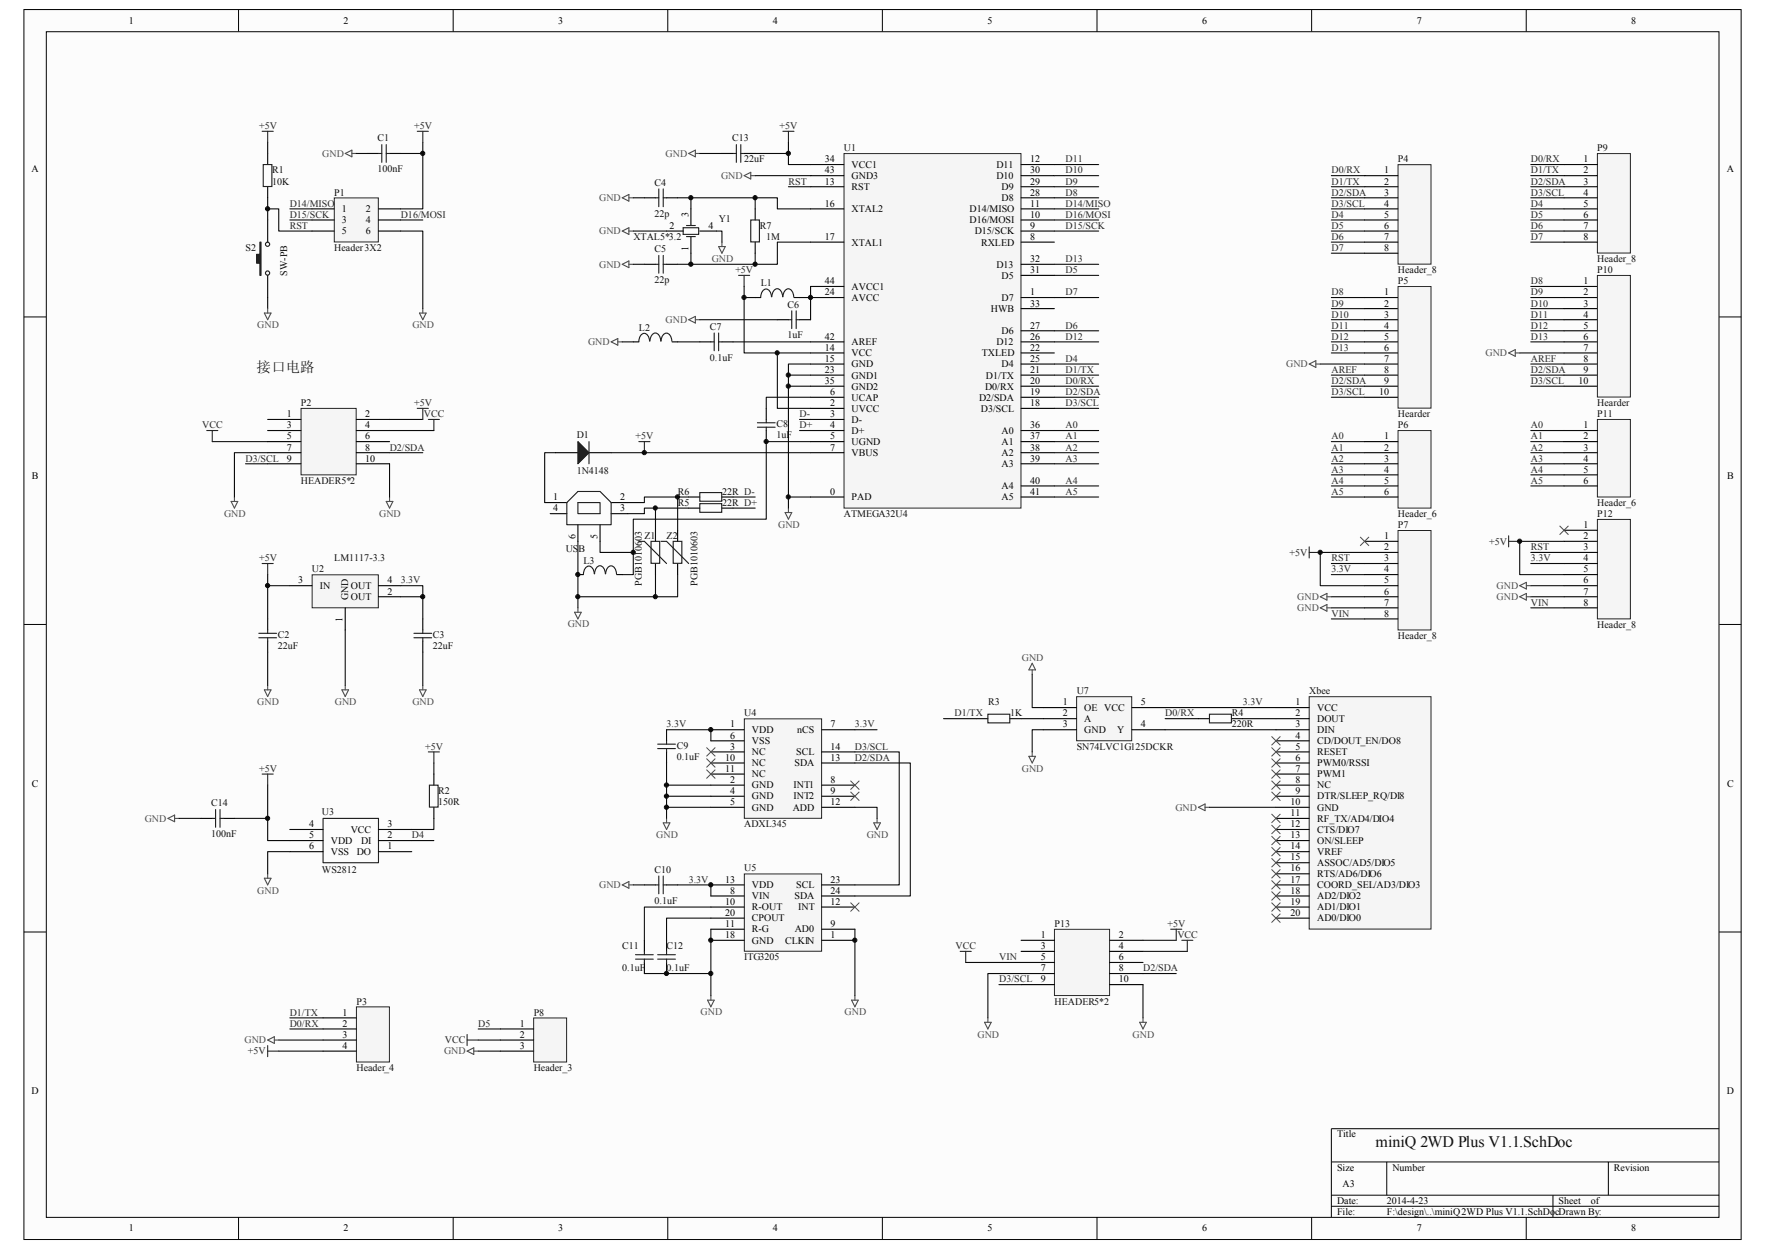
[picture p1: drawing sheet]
<svg xmlns="http://www.w3.org/2000/svg" width="297mm" height="210mm" viewBox="0 0 297 210" stroke-linecap="round" stroke-linejoin="round" font-family="sans-serif">
<path d="M4.1 1.7h288.7v206.7h-288.7z" fill="#fcfcfc"/>
<path d="M4 1.6h288.8v206.8h-288.8z" fill="none" stroke="#000" stroke-width=".17"/>
<path d="M7.8 5.4h281.3v199.3h-281.3z" fill="#fcfcfc"/>
<g fill="none" stroke="#000" stroke-width=".17">
<path d="M7.8 5.3h281.3v199.4h-281.3zM40.1 1.6v3.7M76.2 1.6v3.7M112.3 1.6v3.7M148.4 1.6v3.7M184.5 1.6v3.7M220.6 1.6v3.7M256.7 1.6v3.7M4 53.3h3.7M289.1 53.3h3.7M4 105h3.7M289.1 105h3.7"/>
<path d="M4 156.7h3.7M289.1 156.7h3.7M223.9 195.4h65.2M233.2 195.4v5.6M270.5 195.4v5.6M289.1 189.8h-65.2v14.9M40.1 204.7v3.7M76.2 204.7v3.7M112.3 204.7v3.7M148.4 204.7v3.7M184.5 204.7v3.7M220.6 204.7v3.7"/>
<path d="M223.9 201h65.2M223.9 202.8h65.2M256.7 204.7v3.7M261.2 201v3.7"/>
</g>
<path d="M104.6 38.8l1.2-.5v1.1zM105.8 38.8h.7M96.6 102.9h1.2l-.6 1.2zM97.2 102.2v.7" fill="none" stroke="#4c4c4c" stroke-width=".19"/>
<path d="M142 25.9h29.7v59.5h-29.7z" fill="#f5f5f5"/>
<path d="M141.9 25.8h29.8v59.6h-29.8z" fill="none" stroke="#262626" stroke-width=".17"/>
<g fill="none" stroke="#000" stroke-width=".19">
<path d="M108.4 33.3h1.8M112.1 33.3h1.9M112.1 38.8h2.8M116.2 35.1v2.8M116.2 39.8v2.8M117.7 38.8h2.8M127 35.1v1.9M136.3 27.7h5.6M136.3 29.5h5.6M136.3 35.1h5.6M136.3 31.4h5.6M171.7 27.7h5.6"/>
<path d="M171.7 29.5h5.6M171.7 35.1h5.6M171.7 31.4h5.6M171.7 33.3h5.6M171.7 37h5.6M171.7 38.8h5.6M106.5 57.5h.9M108.4 44.4h1.8M112.1 44.4h1.9M113 57.5h1M117.7 57.5h1.9M121.4 57.5h1.9"/>
<path d="M127 50h.9M127 40.7v1.9M130.7 53.8h1.9M133.5 50h1M134.5 53.8h1.8M136.3 40.7h5.6M136.3 48.2h5.6M136.3 50h5.6M136.3 57.5h5.6M136.3 59.3h5.6M171.7 40.7h5.6M171.7 50h5.6"/>
<path d="M171.7 57.5h5.6M171.7 59.3h5.6M171.7 44.4h5.6M171.7 46.3h5.6M171.7 51.9h5.6M171.7 55.6h5.6M93.5 76.1h3.7M99.1 76.1h3.7M128.9 68.7v1.8M128.9 72.4v1.9M136.3 61.2h5.6M136.3 63.1h5.6"/>
<path d="M136.3 64.9h5.6M136.3 66.8h5.6M136.3 68.7h5.6M136.3 70.5h5.6M136.3 72.4h5.6M136.3 74.3h5.6M136.3 76.1h5.6M171.7 61.2h5.6M171.7 63.1h5.6M171.7 64.9h5.6M171.7 66.8h5.6M171.7 68.7h5.6"/>
<path d="M171.7 72.4h5.6M171.7 74.3h5.6M171.7 76.1h5.6M171.7 78h5.6M92.5 84.5h2.8M92.5 86.4h2.8M97.2 96.6h.9M97.2 88.2v2.8M100.9 88.2v2.8M102.8 84.5h2.8M102.8 86.4h2.8M103.7 96.6h.9"/>
<path d="M110.2 89.2v1.8M110.2 94.7v1.9M114 89.2v1.8M114 94.7v1.9M115.8 83.6h1.9M115.8 85.4h1.9M121.4 83.6h1.9M121.4 85.4h1.9M136.3 83.6h5.6M171.7 83.6h5.6M171.7 81.7h5.6"/>
</g>
<g fill="none" stroke="#0e0e0e" stroke-width=".19">
<path d="M106.5 38.8h5.6M106.5 33.3h1.9M114 33.3h2.2v1.8M116.2 33.3h14.5v1.8h5.6M120.5 38.8h.9v1.9M127 33.3v1.8M127 29.5h9.3M132.6 23.9v3.8h3.7M132.6 31.4h3.7M104.6 57.5h1.9M106.5 44.4h1.9M114 57.5h3.7"/>
<path d="M116.2 42.6v1.8h-2.2M117.7 53.8h13M123.3 57.5h13M125.1 48.2v11.1h5.6v9.4h5.6M125.1 50h1.9M127 42.6v1.8M130.7 59.3h5.6M136.3 40.7h-5.6v3.7h-14.5M136.3 48.2v1.8h-1.8M136.3 50v3.8M93.5 76.1h-1.9v8.4h.9M102.8 76.1h33.5"/>
<path d="M132.6 63.1h3.7M132.6 64.9h3.7M134.5 72.4h1.8M134.5 70.5h1.8M136.3 61.2h-3.7v22.4M136.3 66.8h-7.4v1.9M136.3 74.3h-7.4v13h-22.4v5.6M97.2 91v11.2M100.9 91v1.9h5.6v3.7h-1.9M110.2 96.6v3.7h-13M110.2 85.4v3.8M114 96.6v3.7h-3.8"/>
<path d="M114 83.6v5.6M115.8 83.6h-7.4v.9h-2.8M115.8 85.4h-7.4v1h-2.8M123.3 83.6h3.7M123.3 85.4h3.7M136.3 83.6h-3.7v1.8"/>
</g>
<g fill="none" stroke="#1c1c1c" stroke-width=".19">
<path d="M110.2 33.3h.6M110.8 31.8v2.9M111.5 31.8v2.9M111.5 33.3h.6M114.9 38.3h2.6v1.1h-2.6zM115.5 37.9h1.4M115.5 39.8h1.4M126.3 37h1.4v3.7h-1.4zM109.2 57.3a1.02 1.02 0 0 0-1.1-1.2 1.48 1.48 0 0 0-.7 1.3M110.2 44.4h.6M110.8 42.9v3M111.1 57.3a1.04 1.04 0 0 0-1.2-1.2 1.51 1.51 0 0 0-.6 1.3"/>
<path d="M111.5 42.9v3M111.5 44.4h.6M113 57.3a1.04 1.04 0 0 0-1.2-1.2 1.49 1.49 0 0 0-.6 1.3M119.6 57.5h.5M120.1 56v3M120.9 56v3M120.9 57.5h.5M129.7 49.9a1.02 1.02 0 0 0-1.1-1.2 1.49 1.49 0 0 0-.7 1.3M131.6 49.9a1.04 1.04 0 0 0-1.2-1.3 1.51 1.51 0 0 0-.6 1.3M132.6 53.8h.6M133.2 52.3v2.9M133.5 49.9a1.04 1.04 0 0 0-1.2-1.3 1.49 1.49 0 0 0-.6 1.3"/>
<path d="M133.9 52.3v2.9M133.9 53.8h.6M99.1 74.3v3.7M127.4 71.1h3M127.4 71.8h3M128.9 70.5v.6M128.9 71.8v.6M97.2 84.5h3.7v1.9h-3.7zM97.2 82.6h3.7l1.9 1.9v3.7h-7.5v-3.7zM99.9 96.5a1.02 1.02 0 0 0-1.1-1.3 1.48 1.48 0 0 0-.7 1.4M101.8 96.5a1.04 1.04 0 0 0-1.2-1.3 1.52 1.52 0 0 0-.6 1.3M103.7 96.5a1.04 1.04 0 0 0-1.2-1.3 1.49 1.49 0 0 0-.6 1.3"/>
<path d="M107.4 91h1l3.7 3.7M109.5 91h1.4v3.7h-1.4zM111.2 91h.9l3.7 3.7M113.2 91h1.5v3.7h-1.5zM117.7 84.7h3.7v1.4h-3.7zM117.7 82.8h3.7v1.5h-3.7z"/>
</g>
<g fill="none" stroke="#4c4c4c" stroke-width=".19">
<path d="M104.6 33.3l1.2-.6v1.1zM105.8 33.3h.7M125.1 29.5l1.2-.5v1.1zM126.3 29.5h.7M102.8 57.5l1.1-.6v1.1zM103.9 57.5h.7M104.6 44.4l1.2-.5v1.1zM105.8 44.4h.7M115.8 53.8l1.1-.6v1.1zM116.9 53.8h.8M120.9 41.5h1.1l-.6 1.1zM121.4 40.7v.8"/>
<path d="M132 86.2h1.2l-.6 1.1zM132.6 85.4v.8"/>
</g>
<path d="M131.7 22.1h1.8M132.6 22.1v1.8M124.2 46.3h1.9M125.1 46.3v1.9M107.4 74.3h1.9M108.4 74.3v1.8" fill="none" stroke="#262626" stroke-width=".19"/>
<path d="M97.2 74.3l1.9 1.8-1.9 1.9z" fill="#1c1c1c" stroke="#1c1c1c" stroke-width=".19"/>
<path d="M235.2 27.7h5.5v16.7h-5.5z" fill="#f5f5f5"/>
<path d="M235.1 27.7h5.6v16.7h-5.6z" fill="none" stroke="#262626" stroke-width=".17"/>
<path d="M229.5 29.5h5.6M229.5 31.4h5.6M229.5 33.3h5.6M229.5 35.1h5.6M229.5 37h5.6M229.5 38.8h5.6M229.5 40.7h5.6M229.5 42.6h5.6" fill="none" stroke="#000" stroke-width=".19"/>
<path d="M235.2 72.4h5.5v13h-5.5z" fill="#f5f5f5"/>
<path d="M235.1 72.4h5.6v13h-5.6z" fill="none" stroke="#262626" stroke-width=".17"/>
<g fill="none" stroke="#000" stroke-width=".19">
<path d="M229.5 50h5.6M229.5 51.9h5.6M229.5 53.8h5.6M229.5 55.6h5.6M229.5 57.5h5.6M229.5 59.3h5.6M229.5 74.3h5.6M229.5 76.1h5.6M229.5 78h5.6M229.5 79.8h5.6M229.5 61.2h5.6M229.5 63.1h5.6"/>
<path d="M229.5 64.9h5.6M229.5 66.8h5.6M229.5 81.7h5.6M229.5 83.6h5.6"/>
</g>
<g fill="none" stroke="#0e0e0e" stroke-width=".19">
<path d="M177.3 38.8h7.5M177.3 37h7.5M177.3 35.1h7.5M177.3 33.3h7.5M177.3 31.4h7.5M177.3 29.5h7.5M177.3 27.7h7.5M223.9 38.8h5.6M223.9 37h5.6M223.9 35.1h5.6M223.9 33.3h5.6M223.9 31.4h5.6"/>
<path d="M223.9 29.5h5.6M177.3 57.5h7.5M177.3 55.6h7.5M177.3 50h7.5M177.3 46.3h7.5M177.3 44.4h7.5M223.9 57.5h5.6M223.9 55.6h5.6M223.9 50h5.6M223.9 40.7h5.6M223.9 42.6h5.6M223.9 51.9h5.6"/>
<path d="M223.9 53.8h5.6M223.9 59.3h5.6M177.3 63.1h7.5M177.3 64.9h7.5M177.3 61.2h7.5M177.3 66.8h7.5M177.3 68.7h7.5M177.3 72.4h7.5M177.3 74.3h7.5M177.3 76.1h7.5M177.3 78h7.5M223.9 74.3h5.6"/>
<path d="M223.9 76.1h5.6M223.9 78h5.6M223.9 79.8h5.6M177.3 81.7h7.5M177.3 83.6h7.5M223.9 81.7h5.6M223.9 83.6h5.6"/>
</g>
<path d="M235.2 48.2h5.5v20.4h-5.5z" fill="#f5f5f5"/>
<path d="M235.1 48.2h5.6v20.4h-5.6z" fill="none" stroke="#262626" stroke-width=".17"/>
<path d="M222 61.2h7.5M223.9 63.1h5.6M223.9 64.9h5.6M223.9 66.8h5.6" fill="none" stroke="#0e0e0e" stroke-width=".19"/>
<path d="M220.2 61.2l1.1-.6v1.2zM221.3 61.2h.7" fill="none" stroke="#4c4c4c" stroke-width=".19"/>
<path d="M235.2 89.2h5.5v16.7h-5.5z" fill="#f5f5f5"/>
<path d="M235.1 89.2h5.6v16.7h-5.6z" fill="none" stroke="#262626" stroke-width=".17"/>
<path d="M229.5 91h5.6M229.5 92.9h5.6M229.5 94.7h5.6M229.5 96.6h5.6M229.5 98.5h5.6M229.5 100.3h5.6M229.5 102.2h5.6M229.5 104.1h5.6" fill="none" stroke="#000" stroke-width=".19"/>
<path d="M223.9 94.7h5.6M223.9 96.6h5.6M229.5 92.9h-7.5v5.6h7.5M223.9 100.3h5.6M223.9 102.2h5.6M223.9 104.1h5.6" fill="none" stroke="#0e0e0e" stroke-width=".19"/>
<path d="M220.2 92v1.8M220.2 92.9h1.8" fill="none" stroke="#262626" stroke-width=".19"/>
<path d="M228.7 90.3l1.5 1.5M230.2 90.3l-1.5 1.5" fill="none" stroke="#4c4c4c" stroke-width=".17"/>
<path d="M222 100.3l1.2-.5v1.1zM222 102.2l1.2-.6v1.2zM223.2 100.3h.7M223.2 102.2h.7" fill="none" stroke="#4c4c4c" stroke-width=".19"/>
<path d="M52.5 96.7h11.1v5.5h-11.1z" fill="#f5f5f5"/>
<path d="M52.5 96.6h11.1v5.6h-11.1z" fill="none" stroke="#262626" stroke-width=".17"/>
<path d="M48.7 98.5h3.8M63.7 98.5h3.7M45 104.1v1.8M45 107.8v1.9M58.1 102.2v3.7M63.7 100.3h3.7M71.1 104.1v1.8M71.1 107.8v1.9" fill="none" stroke="#000" stroke-width=".19"/>
<path d="M44.5 116h1.1l-.6 1.1zM45 115.2v.8M57.5 116h1.1l-.5 1.1zM58.1 115.2v.8M70.5 116h1.2l-.6 1.1zM71.1 115.2v.8" fill="none" stroke="#4c4c4c" stroke-width=".19"/>
<path d="M43.5 107.2h3M43.5 106.5h3M45 105.9v.6M45 107.2v.6M69.6 107.2h3M69.6 106.5h3M71.1 105.9v.6M71.1 107.2v.6" fill="none" stroke="#1c1c1c" stroke-width=".19"/>
<path d="M44.1 94.7h1.8M45 94.7v1.9" fill="none" stroke="#262626" stroke-width=".19"/>
<path d="M45 96.6v7.5M45 98.5h3.7M67.4 98.5h3.7v5.6M45 109.7v5.5M58.1 105.9v9.3M67.4 100.3h3.7M71.1 109.7v5.5" fill="none" stroke="#0e0e0e" stroke-width=".19"/>
<path d="M56.3 33.3h7.3v7.4h-7.3z" fill="#f5f5f5"/>
<path d="M56.2 33.3h7.4v7.4h-7.4z" fill="none" stroke="#262626" stroke-width=".17"/>
<g fill="none" stroke="#000" stroke-width=".19">
<path d="M45 25.8v1.9M45 31.4v1.9M45 37v3.7M52.5 35.1h3.7M52.5 37h3.7M52.5 38.8h3.7M61.8 25.8h1.9M63.7 35.1h3.7M63.7 37h3.7M63.7 38.8h3.7M65.5 25.8h1.9M45 46.3v3.7"/>
<path d="M48.7 139.5h5.6M63.7 139.5h5.5M73 130.1v1.9M73 135.7v1.9M48.7 141.3h5.6M48.7 143.2h5.6M63.7 141.3h5.5M63.7 143.2h5.5"/>
</g>
<g fill="none" stroke="#0e0e0e" stroke-width=".19">
<path d="M45 35.1h1.9v3.7h5.6M45 23.9v1.9M45 33.3v3.7M48.7 35.1h3.8M48.7 37h3.8M59.9 25.8h1.9M67.4 38.8h3.7v13.1M67.4 37h3.7M67.4 25.8h3.7M71.1 23.9v11.2h-3.7M45 50v1.9M45 132v9.3h3.7"/>
<path d="M73 137.6v1.9h-3.8M73 128.3v1.8M48.7 143.2h-3.7v3.7M69.2 141.3h3.8"/>
</g>
<path d="M44.1 22.1h1.8M45 22.1v1.8M70.2 22.1h1.8M71.1 22.1v1.8M44.1 130.1h1.8M45 130.1v1.9M72 126.4h1.9M73 126.4v1.9" fill="none" stroke="#262626" stroke-width=".19"/>
<g fill="none" stroke="#1c1c1c" stroke-width=".19">
<path d="M44.3 27.7h1.4v3.7h-1.4zM63.7 25.8h.5M64.2 24.3v3M65 24.3v3M65 25.8h.5M54.3 137.6h9.4v7.5h-9.4zM72.2 132h1.5v3.7h-1.5z"/>
<circle cx="45" cy="45.9" r=".36"/>
<circle cx="45" cy="41.1" r=".36"/>
</g>
<path d="M43.7 40.7h.2v5.6h-.2v-2h-.5v-1.5h.5z" fill-rule="evenodd" fill="#1c1c1c" stroke="#1c1c1c" stroke-width=".19"/>
<path d="M58.1 25.8l1.1-.6v1.2zM59.2 25.8h.7M44.5 52.6h1.1l-.6 1.2zM45 51.9v.7M70.5 52.6h1.2l-.6 1.2zM71.1 51.9v.7M44.5 147.7h1.1l-.6 1.1zM45 146.9v.8" fill="none" stroke="#4c4c4c" stroke-width=".19"/>
<path d="M60 169.3h5.5v9.3h-5.5z" fill="#f5f5f5"/>
<path d="M59.9 169.3h5.6v9.3h-5.6z" fill="none" stroke="#262626" stroke-width=".17"/>
<path d="M54.3 171.1h5.6M54.3 173h5.6M54.3 174.9h5.6M54.3 176.7h5.6" fill="none" stroke="#000" stroke-width=".19"/>
<path d="M46.9 174.9h7.4M46.9 176.7h7.4M48.7 171.1h5.6M48.7 173h5.6" fill="none" stroke="#0e0e0e" stroke-width=".19"/>
<path d="M45 174.9l1.1-.6v1.1zM46.1 174.9h.8" fill="none" stroke="#4c4c4c" stroke-width=".19"/>
<path d="M45 175.8v1.9M45 176.7h1.9" fill="none" stroke="#262626" stroke-width=".19"/>
<path d="M220.2 117.2h20.5v39h-20.5z" fill="#f5f5f5"/>
<path d="M220.2 117.1h20.5v39.1h-20.5z" fill="none" stroke="#262626" stroke-width=".17"/>
<g fill="none" stroke="#000" stroke-width=".19">
<path d="M214.6 119h5.6M214.6 120.8h5.6M214.6 122.7h5.6M214.6 124.6h5.6M214.6 126.4h5.6M214.6 128.3h5.6M214.6 130.1h5.6M214.6 132h5.6M214.6 133.9h5.6M214.6 135.7h5.6M214.6 137.6h5.6M214.6 139.5h5.6"/>
<path d="M214.6 141.3h5.6M214.6 143.2h5.6M214.6 145.1h5.6M214.6 146.9h5.6M214.6 148.8h5.6M214.6 150.6h5.6M214.6 152.5h5.6M214.6 154.4h5.6"/>
</g>
<path d="M203.4 135.7h11.2M209 120.8h5.6" fill="none" stroke="#0e0e0e" stroke-width=".19"/>
<path d="M173 127.2h1.1l-.5 1.1zM173.6 126.4v.8M201.5 135.7l1.2-.5v1.1zM202.7 135.7h.7" fill="none" stroke="#4c4c4c" stroke-width=".19"/>
<g fill="none" stroke="#4c4c4c" stroke-width=".17">
<path d="M213.8 123.8l1.5 1.5M213.8 125.7l1.5 1.5M213.8 127.5l1.5 1.5M213.8 129.4l1.5 1.5M213.8 131.3l1.5 1.5M213.8 133.1l1.5 1.5M213.8 136.9l1.5 1.4M213.8 138.7l1.5 1.5M215.3 123.8l-1.5 1.5M215.3 125.7l-1.5 1.5M215.3 127.5l-1.5 1.5M215.3 129.4l-1.5 1.5"/>
<path d="M215.3 131.3l-1.5 1.5M215.3 133.1l-1.5 1.5M215.3 136.9l-1.5 1.4M215.3 138.7l-1.5 1.5M213.8 140.6l1.5 1.5M213.8 142.4l1.5 1.5M213.8 144.3l1.5 1.5M213.8 146.2l1.5 1.5M213.8 148l1.5 1.5M213.8 149.9l1.5 1.5M213.8 151.8l1.5 1.5M213.8 153.6l1.5 1.5"/>
<path d="M215.3 140.6l-1.5 1.5M215.3 142.4l-1.5 1.5M215.3 144.3l-1.5 1.5M215.3 146.2l-1.5 1.5M215.3 148l-1.5 1.5M215.3 149.9l-1.5 1.5M215.3 151.8l-1.5 1.5M215.3 153.6l-1.5 1.5"/>
</g>
<path d="M89.8 171.2h5.5v7.4h-5.5z" fill="#f5f5f5"/>
<path d="M89.7 171.2h5.6v7.4h-5.6z" fill="none" stroke="#262626" stroke-width=".17"/>
<path d="M84.1 173h5.6M84.1 174.9h5.6M84.1 176.7h5.6" fill="none" stroke="#000" stroke-width=".19"/>
<path d="M80.4 173h3.7M80.4 174.9h3.7M80.4 176.7h3.7" fill="none" stroke="#0e0e0e" stroke-width=".19"/>
<path d="M78.6 176.7l1.1-.5v1.1zM79.7 176.7h.7" fill="none" stroke="#4c4c4c" stroke-width=".19"/>
<path d="M78.6 173.9v1.9M78.6 174.9h1.8" fill="none" stroke="#262626" stroke-width=".19"/>
<path d="M125.2 120.9h13v16.7h-13z" fill="#f5f5f5"/>
<path d="M125.2 120.9h13v16.7h-13z" fill="none" stroke="#262626" stroke-width=".17"/>
<g fill="none" stroke="#000" stroke-width=".19">
<path d="M119.6 122.7h5.5M119.6 124.6h5.5M119.6 126.4h5.5M119.6 128.3h5.5M119.6 130.1h5.5M119.6 132h5.5M119.6 133.9h5.5M119.6 135.7h5.5M138.2 122.7h5.6M138.2 126.4h5.6M138.2 128.3h5.6M138.2 132h5.6"/>
<path d="M138.2 133.9h5.6M138.2 135.7h5.6"/>
</g>
<path d="M125.2 147h13v12.9h-13z" fill="#f5f5f5"/>
<path d="M125.2 146.9h13v13h-13z" fill="none" stroke="#262626" stroke-width=".17"/>
<g fill="none" stroke="#000" stroke-width=".19">
<path d="M112.1 122.7v1.9M112.1 126.4v1.9M108.4 148.8h1.8M108.4 158.1v1.9M112.1 148.8h1.9M112.1 158.1v1.9M119.6 148.8h5.5M119.6 150.6h5.5M119.6 152.5h5.5M119.6 156.2h5.5M119.6 154.4h5.5M119.6 158.1h5.5"/>
<path d="M138.2 148.8h5.6M138.2 150.6h5.6M138.2 152.5h5.6M138.2 156.2h5.6M138.2 158.1h5.6M108.4 161.8v1.9M112.1 161.8v1.9"/>
</g>
<g fill="none" stroke="#1c1c1c" stroke-width=".19">
<path d="M110.6 125.9h3M110.6 125.1h3M112.1 124.6v.5M112.1 125.9v.5M108.4 160v.5M110.2 148.8h.6M110.8 147.3v3M111.5 147.3v3M111.5 148.8h.6M112.1 160v.5M106.9 161.3h3M106.9 160.5h3"/>
<path d="M108.4 161.3v.5M110.6 161.3h3M110.6 160.5h3M112.1 161.3v.5"/>
</g>
<g fill="none" stroke="#0e0e0e" stroke-width=".19">
<path d="M112.1 122.7h7.5v1.9M112.1 128.3v9.3M112.1 135.7h7.5M112.1 133.9h7.5M112.1 132h7.5M143.8 135.7h3.7v1.9M143.8 126.4h7.4v22.4h-7.4M143.8 128.3h9.3v22.3h-9.3M143.8 122.7h3.7M106.5 148.8h1.9M114 148.8h5.6v1.8M119.6 152.5h-11.2v5.6"/>
<path d="M119.6 154.4h-7.5v3.7M119.6 156.2v7.5h-11.2M143.8 156.2v11.2M119.6 163.7v3.7"/>
</g>
<path d="M111.5 138.3h1.2l-.6 1.2zM112.1 137.6v.7M146.9 138.3h1.2l-.6 1.2zM147.5 137.6v.7M104.6 148.8l1.2-.6v1.1zM105.8 148.8h.7M119 168.2h1.1l-.5 1.1zM119.6 167.4v.8M143.2 168.2h1.1l-.5 1.1zM143.8 167.4v.8" fill="none" stroke="#4c4c4c" stroke-width=".19"/>
<path d="M118.8 129.4l1.5 1.5M118.8 127.5l1.5 1.5M118.8 125.7l1.5 1.5M120.3 129.4l-1.5 1.5M120.3 127.5l-1.5 1.5M120.3 125.7l-1.5 1.5M143 133.1l1.5 1.5M143 131.3l1.5 1.5M144.5 133.1l-1.5 1.5M144.5 131.3l-1.5 1.5M143 151.8l1.5 1.5M144.5 151.8l-1.5 1.5" fill="none" stroke="#4c4c4c" stroke-width=".17"/>
<path d="M268.7 25.9h5.5v16.6h-5.5z" fill="#f5f5f5"/>
<path d="M268.6 25.8h5.6v16.7h-5.6z" fill="none" stroke="#262626" stroke-width=".17"/>
<path d="M263 27.7h5.6M263 29.5h5.6M263 31.4h5.6M263 33.3h5.6M263 35.1h5.6M263 37h5.6M263 38.8h5.6M263 40.7h5.6" fill="none" stroke="#000" stroke-width=".19"/>
<path d="M268.7 70.6h5.5v13h-5.5z" fill="#f5f5f5"/>
<path d="M268.6 70.5h5.6v13.1h-5.6z" fill="none" stroke="#262626" stroke-width=".17"/>
<g fill="none" stroke="#000" stroke-width=".19">
<path d="M263 48.2h5.6M263 50h5.6M263 51.9h5.6M263 53.8h5.6M263 55.6h5.6M263 57.5h5.6M263 59.3h5.6M263 72.4h5.6M263 74.3h5.6M263 76.1h5.6M263 78h5.6M263 79.8h5.6"/>
<path d="M263 61.2h5.6M263 63.1h5.6M263 64.9h5.6M263 81.7h5.6"/>
</g>
<g fill="none" stroke="#0e0e0e" stroke-width=".19">
<path d="M257.4 27.7h5.6M257.4 29.5h5.6M257.4 31.4h5.6M257.4 33.3h5.6M257.4 35.1h5.6M257.4 37h5.6M257.4 38.8h5.6M257.4 40.7h5.6M257.4 48.2h5.6M257.4 50h5.6M257.4 51.9h5.6M257.4 53.8h5.6"/>
<path d="M257.4 55.6h5.6M257.4 57.5h5.6M257.4 72.4h5.6M257.4 74.3h5.6M257.4 76.1h5.6M257.4 78h5.6M257.4 79.8h5.6M257.4 81.7h5.6"/>
</g>
<path d="M268.7 46.4h5.5v20.4h-5.5z" fill="#f5f5f5"/>
<path d="M268.6 46.3h5.6v20.5h-5.6z" fill="none" stroke="#262626" stroke-width=".17"/>
<path d="M255.6 59.3h7.4M257.4 61.2h5.6M257.4 63.1h5.6M257.4 64.9h5.6" fill="none" stroke="#0e0e0e" stroke-width=".19"/>
<path d="M253.7 59.3l1.1-.5v1.1zM254.8 59.3h.8" fill="none" stroke="#4c4c4c" stroke-width=".19"/>
<path d="M268.7 87.4h5.5v16.7h-5.5z" fill="#f5f5f5"/>
<path d="M268.6 87.3h5.6v16.8h-5.6z" fill="none" stroke="#262626" stroke-width=".17"/>
<path d="M263 89.2h5.6M263 91h5.6M263 92.9h5.6M263 94.7h5.6M263 96.6h5.6M263 98.5h5.6M263 100.3h5.6M263 102.2h5.6" fill="none" stroke="#000" stroke-width=".19"/>
<path d="M257.4 92.9h5.6M257.4 94.7h5.6M257.4 98.5h5.6M263 91h-7.4v5.6h7.4M257.4 100.3h5.6M257.4 102.2h5.6" fill="none" stroke="#0e0e0e" stroke-width=".19"/>
<path d="M253.7 90.1v1.9M253.7 91h1.9" fill="none" stroke="#262626" stroke-width=".19"/>
<path d="M262.3 88.4l1.5 1.5M263.8 88.4l-1.5 1.5" fill="none" stroke="#4c4c4c" stroke-width=".17"/>
<path d="M255.6 98.5l1.1-.6v1.1zM256.7 98.5h.7M255.6 100.3l1.1-.5v1.1zM256.7 100.3h.7" fill="none" stroke="#4c4c4c" stroke-width=".19"/>
<path d="M181.1 117.2h9.2v7.3h-9.2z" fill="#f5f5f5"/>
<path d="M181.1 117.1h9.2v7.4h-9.2z" fill="none" stroke="#262626" stroke-width=".17"/>
<g fill="none" stroke="#000" stroke-width=".19">
<path d="M121.4 25.8h1.9M125.1 25.8h1.9M175.5 119h5.5M190.4 119h5.6M33.8 137.6h1.9M37.6 137.6h1.8M164.3 120.8h1.8M169.9 120.8h1.8M175.5 120.8h5.5M175.5 122.7h5.5M190.4 122.7h5.6M201.5 120.8h1.9"/>
<path d="M207.1 120.8h1.9"/>
</g>
<path d="M115.8 25.8l1.1-.6v1.2zM116.9 25.8h.8M173.6 111.5l.5 1.1h-1.1zM173.6 112.6v.8M28.2 137.6l1.2-.6v1.2zM29.4 137.6h.7" fill="none" stroke="#4c4c4c" stroke-width=".19"/>
<path d="M117.7 25.8h3.7M127 25.8h5.6M173.6 113.4v5.6h1.9M196 119h18.6M30.1 137.6h3.7M39.4 137.6h5.6M158.7 120.8h5.6M171.7 120.8h3.8M175.5 122.7h-1.9v3.7M196 122.7h18.6M196 120.8h5.5" fill="none" stroke="#0e0e0e" stroke-width=".19"/>
<path d="M123.3 25.8h.5M123.8 24.3v3M124.6 24.3v3M124.6 25.8h.5M35.7 137.6h.6M36.3 136.1v3M37 136.1v3M37 137.6h.6M166.1 120.1h3.7v1.4h-3.7zM203.4 120.1h3.7v1.4h-3.7z" fill="none" stroke="#1c1c1c" stroke-width=".19"/>
<path d="M50.7 68.7h9.2v11.1h-9.2z" fill="#f5f5f5"/>
<path d="M50.6 68.7h9.3v11.1h-9.3z" fill="none" stroke="#262626" stroke-width=".17"/>
<path d="M45 70.5h5.6M45 72.4h5.6M45 74.3h5.6M45 76.1h5.6M45 78h5.6M59.9 70.5h5.6M59.9 72.4h5.6M59.9 74.3h5.6M59.9 76.1h5.6M59.9 78h5.6" fill="none" stroke="#000" stroke-width=".19"/>
<path d="M35.7 74.3h9.3M41.3 78h3.7M45 76.1h-5.6v7.5M65.5 76.1h5.6M65.5 70.5h5.6M65.5 78v5.6M65.5 72.4h7.5" fill="none" stroke="#0e0e0e" stroke-width=".19"/>
<path d="M34.8 72.4h1.8M35.7 72.4v1.9M70.2 68.7h1.8M71.1 68.7v1.8M72 70.5h1.9M73 70.5v1.9" fill="none" stroke="#262626" stroke-width=".19"/>
<path d="M38.9 84.3h1.1l-.6 1.1zM39.4 83.6v.7M65 84.3h1.1l-.6 1.1zM65.5 83.6v.7" fill="none" stroke="#4c4c4c" stroke-width=".19"/>
<path d="M177.4 156.3h9.2v11.1h-9.2z" fill="#f5f5f5"/>
<path d="M177.3 156.3h9.3v11.1h-9.3z" fill="none" stroke="#262626" stroke-width=".17"/>
<path d="M171.7 158.1h5.6M171.7 160h5.6M186.6 158.1h5.6M186.6 160h5.6M171.7 161.8h5.6M171.7 163.7h5.6M171.7 165.6h5.6M186.6 161.8h5.6M186.6 163.7h5.6M186.6 165.6h5.6" fill="none" stroke="#000" stroke-width=".19"/>
<path d="M192.2 158.1h5.6M192.2 160h7.5M162.4 161.8h9.3M168 165.6h3.7M171.7 163.7h-5.6v7.4M192.2 163.7h5.6M192.2 165.6v5.5" fill="none" stroke="#0e0e0e" stroke-width=".19"/>
<path d="M161.5 160h1.8M162.4 160v1.8M196.9 156.2h1.8M197.8 156.2v1.9M198.7 158.1h1.9M199.7 158.1v1.9" fill="none" stroke="#262626" stroke-width=".19"/>
<path d="M165.6 171.9h1.1l-.6 1.1zM166.1 171.1v.8M191.7 171.9h1.1l-.6 1.1zM192.2 171.1v.8" fill="none" stroke="#4c4c4c" stroke-width=".19"/>
<g fill="#0e0e0e" stroke="#0e0e0e" stroke-width=".17">
<circle cx="45" cy="137.6" r=".36"/>
<circle cx="45" cy="98.5" r=".36"/>
<circle cx="45" cy="35.1" r=".35"/>
<circle cx="71.1" cy="100.3" r=".35"/>
<circle cx="71.1" cy="25.8" r=".35"/>
<circle cx="97.2" cy="100.3" r=".35"/>
<circle cx="97.2" cy="96.6" r=".35"/>
<circle cx="106.5" cy="92.9" r=".35"/>
<circle cx="108.4" cy="76.1" r=".35"/>
<circle cx="110.2" cy="100.3" r=".35"/>
<circle cx="110.2" cy="85.4" r=".35"/>
<circle cx="112.1" cy="163.7" r=".35"/>
<circle cx="112.1" cy="135.7" r=".35"/>
<circle cx="112.1" cy="133.9" r=".35"/>
<circle cx="112.1" cy="132" r=".35"/>
<circle cx="113.9" cy="83.5" r=".35"/>
<circle cx="116.2" cy="44.4" r=".35"/>
<circle cx="116.2" cy="33.2" r=".35"/>
<circle cx="119.5" cy="163.7" r=".35"/>
<circle cx="119.5" cy="158.1" r=".35"/>
<circle cx="119.5" cy="148.8" r=".35"/>
<circle cx="119.5" cy="122.7" r=".35"/>
<circle cx="125.1" cy="50" r=".35"/>
<circle cx="127" cy="44.4" r=".35"/>
<circle cx="127" cy="33.2" r=".35"/>
<circle cx="128.8" cy="74.2" r=".35"/>
<circle cx="130.7" cy="59.3" r=".35"/>
<circle cx="132.6" cy="83.5" r=".35"/>
<circle cx="132.6" cy="64.9" r=".35"/>
<circle cx="132.6" cy="63.1" r=".35"/>
<circle cx="132.6" cy="25.8" r=".35"/>
<circle cx="136.3" cy="50" r=".35"/>
<circle cx="143.8" cy="158.1" r=".35"/>
<circle cx="222" cy="92.9" r=".35"/>
<circle cx="255.6" cy="91" r=".35"/>
</g>
<text font-size="2.7" fill="#0e0e0e" x="231.3" y="192.9">miniQ 2WD Plus V1.1.SchDoc</text>
<text font-size="2.4" fill="#0e0e0e" x="43.1" y="62.5">接口电路</text>
<g font-size="1.7">
<text x="21.7" y="4">1</text>
<text x="57.7" y="4">2</text>
<text x="93.9" y="4">3</text>
<text x="130" y="4">4</text>
<text x="166" y="4">5</text>
<text x="202.2" y="4">6</text>
<text x="238.3" y="4">7</text>
<text x="274.3" y="4">8</text>
<text x="5.3" y="28.9">A</text>
<text x="138.7" y="27.3">34</text>
<text x="138.7" y="29.1">43</text>
<text x="143.2" y="28.2">VCC1</text>
<text x="167.6" y="28.2">D11</text>
<text x="173.2" y="27.3">12</text>
<text x="173.2" y="29.1">30</text>
<text x="232.8" y="29.1">1</text>
<text x="266.3" y="27.3">1</text>
<text x="266.3" y="29.1">2</text>
<text x="290.4" y="28.9">A</text>
<text x="57.5" y="35.7">1</text>
<text x="61.5" y="35.7">2</text>
<text x="138.7" y="34.8">16</text>
<text x="138.7" y="31">13</text>
<text x="143.2" y="30.1">GND3</text>
<text x="143.2" y="35.7">XTAL2</text>
<text x="143.2" y="32">RST</text>
<text x="163" y="35.7">D14/MISO</text>
<text x="167.6" y="30.1">D10</text>
<text x="168.4" y="32">D9</text>
<text x="168.4" y="33.8">D8</text>
<text x="173.2" y="31">29</text>
<text x="173.2" y="32.9">28</text>
<text x="173.2" y="34.8">11</text>
<text x="232.8" y="31">2</text>
<text x="232.8" y="32.9">3</text>
<text x="232.8" y="34.8">4</text>
<text x="266.3" y="31">3</text>
<text x="266.3" y="32.9">4</text>
<text x="266.3" y="34.8">5</text>
<text x="57.5" y="37.6">3</text>
<text x="57.5" y="39.4">5</text>
<text x="61.5" y="37.6">4</text>
<text x="61.5" y="39.4">6</text>
<text x="112.6" y="38.5">2</text>
<text x="115.8" y="36.4" transform="rotate(-90 115.8 36.4)">3</text>
<text x="119.2" y="38.5">4</text>
<text x="138.7" y="40.4">17</text>
<text x="143.2" y="41.3">XTAL1</text>
<text x="163" y="37.6">D16/MOSI</text>
<text x="163.9" y="39.4">D15/SCK</text>
<text x="165" y="41.3">RXLED</text>
<text x="173.2" y="36.6">10</text>
<text x="173.2" y="38.5">9</text>
<text x="173.2" y="40.4">8</text>
<text x="232.8" y="36.6">5</text>
<text x="232.8" y="38.5">6</text>
<text x="232.8" y="40.4">7</text>
<text x="266.3" y="36.6">6</text>
<text x="266.3" y="38.5">7</text>
<text x="266.3" y="40.4">8</text>
<text x="115.8" y="42.1" transform="rotate(-90 115.8 42.1)">1</text>
<text x="138.7" y="47.8">44</text>
<text x="167.6" y="45">D13</text>
<text x="168.4" y="46.9">D5</text>
<text x="173.2" y="44.1">32</text>
<text x="173.2" y="45.9">31</text>
<text x="232.8" y="42.2">8</text>
<text x="266.3" y="47.8">1</text>
<text x="138.7" y="49.7">24</text>
<text x="143.2" y="48.7">AVCC1</text>
<text x="143.2" y="50.6">AVCC</text>
<text x="166.6" y="52.5">HWB</text>
<text x="168.4" y="50.6">D7</text>
<text x="173.2" y="49.7">1</text>
<text x="173.2" y="51.5">33</text>
<text x="232.8" y="49.7">1</text>
<text x="232.8" y="51.5">2</text>
<text x="232.8" y="53.4">3</text>
<text x="266.3" y="49.7">2</text>
<text x="266.3" y="51.5">3</text>
<text x="266.3" y="53.4">4</text>
<text x="138.7" y="57.1">42</text>
<text x="138.7" y="59">14</text>
<text x="143.2" y="58.1">AREF</text>
<text x="143.2" y="59.9">VCC</text>
<text x="165.1" y="59.9">TXLED</text>
<text x="167.6" y="58.1">D12</text>
<text x="168.4" y="56.2">D6</text>
<text x="173.2" y="55.3">27</text>
<text x="173.2" y="57.1">26</text>
<text x="173.2" y="59">22</text>
<text x="232.8" y="55.3">4</text>
<text x="232.8" y="57.1">5</text>
<text x="232.8" y="59">6</text>
<text x="266.3" y="55.3">5</text>
<text x="266.3" y="57.1">6</text>
<text x="266.3" y="59">7</text>
<text x="138.7" y="60.8">15</text>
<text x="138.7" y="62.7">23</text>
<text x="138.7" y="64.6">35</text>
<text x="143.2" y="61.8">GND</text>
<text x="143.2" y="63.6">GND1</text>
<text x="143.2" y="65.5">GND2</text>
<text x="165.7" y="65.5">D0/RX</text>
<text x="165.8" y="63.6">D1/TX</text>
<text x="168.4" y="61.8">D4</text>
<text x="173.2" y="60.8">25</text>
<text x="173.2" y="62.7">21</text>
<text x="173.2" y="64.6">20</text>
<text x="232.8" y="60.8">7</text>
<text x="232.8" y="62.7">8</text>
<text x="232.8" y="64.6">9</text>
<text x="265.5" y="64.6">10</text>
<text x="266.3" y="60.8">8</text>
<text x="266.3" y="62.7">9</text>
<text x="48.3" y="70.2">1</text>
<text x="61.4" y="70.2">2</text>
<text x="139.6" y="66.4">6</text>
<text x="139.6" y="68.3">2</text>
<text x="139.6" y="70.2">3</text>
<text x="143.2" y="67.4">UCAP</text>
<text x="143.2" y="69.2">UVCC</text>
<text x="143.2" y="71.1">D-</text>
<text x="164.7" y="67.4">D2/SDA</text>
<text x="164.9" y="69.2">D3/SCL</text>
<text x="173.2" y="66.4">19</text>
<text x="173.2" y="68.3">18</text>
<text x="231.9" y="66.4">10</text>
<text x="48.3" y="72">3</text>
<text x="48.3" y="73.9">5</text>
<text x="48.3" y="75.7">7</text>
<text x="48.3" y="77.6">9</text>
<text x="61.4" y="72">4</text>
<text x="61.4" y="73.9">6</text>
<text x="61.4" y="75.7">8</text>
<text x="61.4" y="77.6">10</text>
<text x="139.6" y="72">4</text>
<text x="139.6" y="73.9">5</text>
<text x="139.6" y="75.7">7</text>
<text x="143.2" y="73">D+</text>
<text x="143.2" y="74.8">UGND</text>
<text x="143.2" y="76.7">VBUS</text>
<text x="168.4" y="73">A0</text>
<text x="168.4" y="74.8">A1</text>
<text x="168.4" y="76.7">A2</text>
<text x="173.2" y="72">36</text>
<text x="173.2" y="73.9">37</text>
<text x="173.2" y="75.7">38</text>
<text x="173.2" y="77.6">39</text>
<text x="232.8" y="73.9">1</text>
<text x="232.8" y="75.7">2</text>
<text x="232.8" y="77.6">3</text>
<text x="266.3" y="72">1</text>
<text x="266.3" y="73.9">2</text>
<text x="266.3" y="75.7">3</text>
<text x="266.3" y="77.6">4</text>
<text x="5.3" y="80.6">B</text>
<text x="139.6" y="83.2">0</text>
<text x="168.4" y="82.3">A4</text>
<text x="168.4" y="78.5">A3</text>
<text x="173.2" y="81.3">40</text>
<text x="173.2" y="83.2">41</text>
<text x="232.8" y="79.5">4</text>
<text x="232.8" y="81.3">5</text>
<text x="232.8" y="83.2">6</text>
<text x="266.3" y="79.5">5</text>
<text x="266.3" y="81.3">6</text>
<text x="290.5" y="80.6">B</text>
<text x="93" y="84.1">1</text>
<text x="93" y="86">4</text>
<text x="104.3" y="86">3</text>
<text x="104.3" y="84.1">2</text>
<text x="143.2" y="84.1">PAD</text>
<text x="168.4" y="84.1">A5</text>
<text x="266.3" y="88.8">1</text>
<text x="96.8" y="90.6" transform="rotate(-90 96.8 90.6)">6</text>
<text x="100.5" y="90.6" transform="rotate(-90 100.5 90.6)">5</text>
<text x="232.8" y="90.6">1</text>
<text x="232.8" y="92.5">2</text>
<text x="232.8" y="94.4">3</text>
<text x="266.3" y="90.6">2</text>
<text x="266.3" y="92.5">3</text>
<text x="266.3" y="94.4">4</text>
<text x="50.1" y="98.1">3</text>
<text x="53.8" y="99">IN</text>
<text x="58.6" y="100.9" transform="rotate(-90 58.6 100.9)">GND</text>
<text x="59" y="99">OUT</text>
<text x="59" y="100.9">OUT</text>
<text x="65.2" y="98.1">4</text>
<text x="65.2" y="100">2</text>
<text x="232.8" y="96.2">4</text>
<text x="232.8" y="98.1">5</text>
<text x="232.8" y="100">6</text>
<text x="232.8" y="101.8">7</text>
<text x="266.3" y="96.2">5</text>
<text x="266.3" y="98.1">6</text>
<text x="266.3" y="100">7</text>
<text x="266.3" y="101.8">8</text>
<text x="57.6" y="104.5" transform="rotate(-90 57.6 104.5)">1</text>
<text x="232.8" y="103.7">8</text>
<text x="178.8" y="118.6">1</text>
<text x="182.3" y="119.5">OE VCC</text>
<text x="191.9" y="118.6">5</text>
<text x="217.9" y="118.6">1</text>
<text x="221.5" y="119.5">VCC</text>
<text x="122.8" y="122.3">1</text>
<text x="122.8" y="124.2">6</text>
<text x="126.5" y="123.2">VDD</text>
<text x="126.5" y="125.1">VSS</text>
<text x="134" y="123.2">nCS</text>
<text x="139.7" y="122.3">7</text>
<text x="178.8" y="120.4">2</text>
<text x="178.8" y="122.3">3</text>
<text x="182.3" y="121.4">A</text>
<text x="182.3" y="123.2">GND</text>
<text x="187.9" y="123.2">Y</text>
<text x="191.9" y="122.3">4</text>
<text x="217.9" y="120.4">2</text>
<text x="217.9" y="122.3">3</text>
<text x="217.9" y="124.2">4</text>
<text x="221.5" y="121.4">DOUT</text>
<text x="221.5" y="123.2">DIN</text>
<text x="221.5" y="125.1">CD/DOUT_EN/DO8</text>
<text x="122" y="127.9">10</text>
<text x="122" y="129.8">11</text>
<text x="122.8" y="126">3</text>
<text x="122.8" y="131.6">2</text>
<text x="126.5" y="127">NC</text>
<text x="126.5" y="128.8">NC</text>
<text x="126.5" y="130.7">NC</text>
<text x="133.6" y="128.8">SDA</text>
<text x="133.9" y="127">SCL</text>
<text x="139.7" y="126">14</text>
<text x="139.7" y="127.9">13</text>
<text x="139.7" y="131.6">8</text>
<text x="217.9" y="126">5</text>
<text x="217.9" y="127.9">6</text>
<text x="217.9" y="129.8">7</text>
<text x="217.9" y="131.6">8</text>
<text x="221.5" y="127">RESET</text>
<text x="221.5" y="128.8">PWM0/RSSI</text>
<text x="221.5" y="130.7">PWM1</text>
<text x="5.3" y="132.3">C</text>
<text x="122.8" y="133.5">4</text>
<text x="122.8" y="135.3">5</text>
<text x="126.5" y="132.6">GND</text>
<text x="126.5" y="134.4">GND</text>
<text x="126.5" y="136.3">GND</text>
<text x="133.3" y="136.3">ADD</text>
<text x="133.4" y="132.6">INT1</text>
<text x="133.4" y="134.4">INT2</text>
<text x="139.7" y="133.5">9</text>
<text x="139.7" y="135.3">12</text>
<text x="217" y="135.3">10</text>
<text x="217" y="137.2">11</text>
<text x="217.9" y="133.5">9</text>
<text x="221.5" y="132.6">NC</text>
<text x="221.5" y="134.4">DTR/SLEEP_RQ/DI8</text>
<text x="221.5" y="136.3">GND</text>
<text x="290.5" y="132.3">C</text>
<text x="52" y="139.1">4</text>
<text x="52" y="140.9">5</text>
<text x="52" y="142.8">6</text>
<text x="55.6" y="141.9">VDD</text>
<text x="55.6" y="143.7">VSS</text>
<text x="59" y="140">VCC</text>
<text x="60" y="143.7">DO</text>
<text x="60.7" y="141.9">DI</text>
<text x="65.2" y="142.8">1</text>
<text x="65.2" y="140.9">2</text>
<text x="65.2" y="139.1">3</text>
<text x="217" y="139.1">12</text>
<text x="217" y="140.9">13</text>
<text x="217" y="142.8">14</text>
<text x="221.5" y="138.1">RF_TX/AD4/DIO4</text>
<text x="221.5" y="140">CTS/DIO7</text>
<text x="221.5" y="141.9">ON/SLEEP</text>
<text x="221.5" y="143.7">VREF</text>
<text x="122" y="148.4">13</text>
<text x="126.5" y="149.3">VDD</text>
<text x="133.9" y="149.3">SCL</text>
<text x="139.7" y="148.4">23</text>
<text x="217" y="144.7">15</text>
<text x="217" y="146.5">16</text>
<text x="217" y="148.4">17</text>
<text x="221.5" y="145.6">ASSOC/AD5/DIO5</text>
<text x="221.5" y="147.5">RTS/AD6/DIO6</text>
<text x="221.5" y="149.3">COORD_SEL/AD3/DIO3</text>
<text x="122" y="152.1">10</text>
<text x="122" y="155.8">11</text>
<text x="122" y="154">20</text>
<text x="122.8" y="150.2">8</text>
<text x="126.5" y="151.2">VIN</text>
<text x="126.5" y="153">R-OUT</text>
<text x="126.5" y="154.9">CPOUT</text>
<text x="133.6" y="151.2">SDA</text>
<text x="134.3" y="153">INT</text>
<text x="139.7" y="150.2">24</text>
<text x="139.7" y="152.1">12</text>
<text x="139.7" y="155.8">9</text>
<text x="217" y="150.2">18</text>
<text x="217" y="152.1">19</text>
<text x="217" y="154">20</text>
<text x="221.5" y="151.2">AD2/DIO2</text>
<text x="221.5" y="153">AD1/DIO1</text>
<text x="221.5" y="154.9">AD0/DIO0</text>
<text x="122" y="157.7">18</text>
<text x="126.5" y="156.8">R-G</text>
<text x="126.5" y="158.7">GND</text>
<text x="132.1" y="158.7">CLKIN</text>
<text x="133.7" y="156.8">AD0</text>
<text x="139.7" y="157.7">1</text>
<text x="175" y="157.7">1</text>
<text x="175" y="159.6">3</text>
<text x="175" y="161.5">5</text>
<text x="188.1" y="157.7">2</text>
<text x="188.1" y="159.6">4</text>
<text x="188.1" y="161.5">6</text>
<text x="175" y="163.3">7</text>
<text x="175" y="165.2">9</text>
<text x="188.1" y="163.3">8</text>
<text x="188.1" y="165.2">10</text>
<text x="57.6" y="170.8">1</text>
<text x="57.6" y="172.6">2</text>
<text x="87.4" y="172.6">1</text>
<text x="57.6" y="174.5">3</text>
<text x="57.6" y="176.4">4</text>
<text x="87.4" y="174.5">2</text>
<text x="87.4" y="176.4">3</text>
<text x="5.3" y="184">D</text>
<text x="290.4" y="184">D</text>
<text x="224.9" y="191.2">Title</text>
<text x="224.9" y="196.8">Size</text>
<text x="234.2" y="196.8">Number</text>
<text x="271.4" y="196.8">Revision</text>
<text x="224.9" y="202.4">Date:</text>
<text x="225.8" y="199.6">A3</text>
<text x="233.2" y="202.4">2014-4-23</text>
<text x="262.1" y="202.4">Sheet</text>
<text x="267.5" y="202.4">of</text>
<text x="21.7" y="207.1">1</text>
<text x="57.7" y="207.1">2</text>
<text x="93.9" y="207.1">3</text>
<text x="130" y="207.1">4</text>
<text x="166" y="207.1">5</text>
<text x="202.2" y="207.1">6</text>
<text x="224.9" y="204.3">File:</text>
<text x="233.2" y="204.3">F:\design\..\miniQ 2WD Plus V1.1.SchDocDrawn By:</text>
<text x="238.3" y="207.1">7</text>
<text x="274.3" y="207.1">8</text>
</g>
<g font-size="1.7" fill="#262626">
<text x="43.6" y="21.7">+5V</text>
<text x="69.6" y="21.7">+5V</text>
<text x="131.1" y="21.7">+5V</text>
<text x="179.2" y="29.1">D10</text>
<text x="179.2" y="27.3">D11</text>
<text x="223.9" y="29.1">D0/RX</text>
<text x="257.5" y="27.3">D0/RX</text>
<text x="257.5" y="29.1">D1/TX</text>
<text x="48.7" y="34.8">D14/MISO</text>
<text x="132.6" y="31">RST</text>
<text x="179.2" y="34.8">D14/MISO</text>
<text x="179.2" y="32.9">D8</text>
<text x="179.2" y="31">D9</text>
<text x="223.9" y="31">D1/TX</text>
<text x="223.9" y="32.9">D2/SDA</text>
<text x="223.9" y="34.8">D3/SCL</text>
<text x="257.5" y="31">D2/SDA</text>
<text x="257.5" y="32.9">D3/SCL</text>
<text x="257.5" y="34.8">D4</text>
<text x="48.7" y="36.6">D15/SCK</text>
<text x="48.7" y="38.5">RST</text>
<text x="67.4" y="36.6">D16/MOSI</text>
<text x="179.2" y="38.5">D15/SCK</text>
<text x="179.2" y="36.6">D16/MOSI</text>
<text x="223.9" y="36.6">D4</text>
<text x="223.9" y="38.5">D5</text>
<text x="223.9" y="40.4">D6</text>
<text x="257.5" y="36.6">D5</text>
<text x="257.5" y="38.5">D6</text>
<text x="257.5" y="40.4">D7</text>
<text x="123.7" y="45.9">+5V</text>
<text x="179.2" y="45.9">D5</text>
<text x="179.2" y="44.1">D13</text>
<text x="223.9" y="42.2">D7</text>
<text x="257.5" y="47.8">D8</text>
<text x="179.2" y="49.7">D7</text>
<text x="223.9" y="49.7">D8</text>
<text x="223.9" y="51.5">D9</text>
<text x="223.9" y="53.4">D10</text>
<text x="257.5" y="49.7">D9</text>
<text x="257.5" y="51.5">D10</text>
<text x="257.5" y="53.4">D11</text>
<text x="179.2" y="57.1">D12</text>
<text x="179.2" y="55.3">D6</text>
<text x="223.9" y="55.3">D11</text>
<text x="223.9" y="57.1">D12</text>
<text x="223.9" y="59">D13</text>
<text x="257.5" y="55.3">D12</text>
<text x="257.5" y="57.1">D13</text>
<text x="179.2" y="62.7">D1/TX</text>
<text x="179.2" y="64.6">D0/RX</text>
<text x="179.2" y="60.8">D4</text>
<text x="223.9" y="62.7">AREF</text>
<text x="223.9" y="64.6">D2/SDA</text>
<text x="257.5" y="60.8">AREF</text>
<text x="257.5" y="62.7">D2/SDA</text>
<text x="257.5" y="64.6">D3/SCL</text>
<text x="69.6" y="68.3">+5V</text>
<text x="71.3" y="70.2">VCC</text>
<text x="134.5" y="70.2">D-</text>
<text x="179.2" y="66.4">D2/SDA</text>
<text x="179.2" y="68.3">D3/SCL</text>
<text x="223.9" y="66.4">D3/SCL</text>
<text x="34" y="72">VCC</text>
<text x="41.3" y="77.6">D3/SCL</text>
<text x="65.5" y="75.7">D2/SDA</text>
<text x="106.9" y="73.9">+5V</text>
<text x="134.5" y="72">D+</text>
<text x="179.2" y="72">A0</text>
<text x="179.2" y="73.9">A1</text>
<text x="179.2" y="75.7">A2</text>
<text x="179.2" y="77.6">A3</text>
<text x="223.9" y="73.9">A0</text>
<text x="223.9" y="75.7">A1</text>
<text x="223.9" y="77.6">A2</text>
<text x="257.5" y="72">A0</text>
<text x="257.5" y="73.9">A1</text>
<text x="257.5" y="77.6">A3</text>
<text x="257.5" y="75.7">A2</text>
<text x="179.2" y="81.3">A4</text>
<text x="179.2" y="83.2">A5</text>
<text x="223.9" y="79.5">A3</text>
<text x="223.9" y="81.3">A4</text>
<text x="223.9" y="83.2">A5</text>
<text x="257.5" y="79.5">A4</text>
<text x="257.5" y="81.3">A5</text>
<text x="43.6" y="94.4">+5V</text>
<text x="216.9" y="93.4">+5V</text>
<text x="223.9" y="94.4">RST</text>
<text x="250.4" y="91.6">+5V</text>
<text x="257.5" y="92.5">RST</text>
<text x="257.5" y="94.4">3.3V</text>
<text x="67.4" y="98.1">3.3V</text>
<text x="223.9" y="96.2">3.3V</text>
<text x="257.5" y="101.8">VIN</text>
<text x="223.9" y="103.7">VIN</text>
<text x="209" y="118.6">3.3V</text>
<text x="112.1" y="122.3">3.3V</text>
<text x="143.8" y="122.3">3.3V</text>
<text x="160.5" y="120.4">D1/TX</text>
<text x="196" y="120.4">D0/RX</text>
<text x="43.6" y="129.8">+5V</text>
<text x="71.5" y="126">+5V</text>
<text x="143.8" y="127.9">D2/SDA</text>
<text x="143.8" y="126">D3/SCL</text>
<text x="69.3" y="140.9">D4</text>
<text x="115.8" y="148.4">3.3V</text>
<text x="196.4" y="155.8">+5V</text>
<text x="160.7" y="159.6">VCC</text>
<text x="168" y="161.5">VIN</text>
<text x="198" y="157.7">VCC</text>
<text x="168" y="165.2">D3/SCL</text>
<text x="192.3" y="163.3">D2/SDA</text>
<text x="48.7" y="170.8">D1/TX</text>
<text x="48.7" y="172.6">D0/RX</text>
<text x="80.4" y="172.6">D5</text>
<text x="41.7" y="177.3">+5V</text>
<text x="74.8" y="175.4">VCC</text>
</g>
<g font-size="1.7" fill="#0e0e0e">
<text x="63.5" y="23.8">C1</text>
<text x="123.1" y="23.8">C13</text>
<text x="45.8" y="29.1">R1</text>
<text x="63.5" y="29">100nF</text>
<text x="125.2" y="27.3">22uF</text>
<text x="141.9" y="25.4">U1</text>
<text x="235.1" y="27.3">P4</text>
<text x="268.6" y="25.4">P9</text>
<text x="45.8" y="31">10K</text>
<text x="56.2" y="32.9">P1</text>
<text x="110.1" y="31.2">C4</text>
<text x="106.5" y="40.4">XTAL5*3.2</text>
<text x="110.1" y="36.4">22p</text>
<text x="120.9" y="37.4">Y1</text>
<text x="127.8" y="38.5">R7</text>
<text x="128.9" y="40.4">1M</text>
<text x="41.3" y="42.2">S2</text>
<text x="48.3" y="46.3" transform="rotate(-90 48.3 46.3)">SW-PB</text>
<text x="56.2" y="42.2">Header 3X2</text>
<text x="110.1" y="42.4">C5</text>
<text x="110.1" y="47.6">22p</text>
<text x="235.1" y="45.9">Header_8</text>
<text x="235.1" y="47.8">P5</text>
<text x="268.6" y="44.1">Header_8</text>
<text x="268.6" y="45.9">P10</text>
<text x="127.9" y="48.1">L1</text>
<text x="132.4" y="51.7">C6</text>
<text x="107.5" y="55.6">L2</text>
<text x="119.4" y="55.4">C7</text>
<text x="132.4" y="56.9">1uF</text>
<text x="119.4" y="60.6">0.1uF</text>
<text x="50.6" y="68.3">P2</text>
<text x="130.6" y="71.8">C8</text>
<text x="235.1" y="70.2">Hearder</text>
<text x="268.6" y="70.2">P11</text>
<text x="268.6" y="68.3">Hearder</text>
<text x="97" y="73.7">D1</text>
<text x="130.6" y="73.7">1uF</text>
<text x="235.1" y="72">P6</text>
<text x="50.6" y="81.3">HEADER5*2</text>
<text x="97" y="79.6">1N4148</text>
<text x="114" y="83.2">R6</text>
<text x="121.4" y="83.2">22R D-</text>
<text x="114" y="85.1">R5</text>
<text x="121.4" y="85.1">22R D+</text>
<text x="141.9" y="86.9">ATMEGA32U4</text>
<text x="235.1" y="86.9">Header_6</text>
<text x="235.1" y="88.8">P7</text>
<text x="268.6" y="85.1">Header_6</text>
<text x="268.6" y="86.9">P12</text>
<text x="56.2" y="94.4">LM1117-3.3</text>
<text x="95.1" y="92.9">USB</text>
<text x="98.1" y="94.8">L3</text>
<text x="108.4" y="90.6">Z1</text>
<text x="112.1" y="90.6">Z2</text>
<text x="52.5" y="96.2">U2</text>
<text x="108" y="98.5" transform="rotate(-90 108 98.5)">PGB1010603</text>
<text x="117.3" y="98.5" transform="rotate(-90 117.3 98.5)">PGB1010603</text>
<text x="46.7" y="107.2">C2</text>
<text x="72.8" y="107.2">C3</text>
<text x="235.1" y="107.4">Header_8</text>
<text x="268.6" y="105.5">Header_8</text>
<text x="46.7" y="109.1">22uF</text>
<text x="72.8" y="109.1">22uF</text>
<text x="166.2" y="118.6">R3</text>
<text x="181.1" y="116.7">U7</text>
<text x="220.2" y="116.7">Xbee</text>
<text x="113.8" y="125.9">C9</text>
<text x="125.2" y="120.4">U4</text>
<text x="169.9" y="120.4">1K</text>
<text x="207.2" y="120.4">R4</text>
<text x="207.2" y="122.3">220R</text>
<text x="113.8" y="127.7">0.1uF</text>
<text x="181.1" y="126">SN74LVC1G125DCKR</text>
<text x="35.5" y="135.6">C14</text>
<text x="54.1" y="137">U3</text>
<text x="73.7" y="133.5">R2</text>
<text x="73.7" y="135.3">150R</text>
<text x="35.5" y="140.8">100nF</text>
<text x="125.2" y="139.1">ADXL345</text>
<text x="54.1" y="146.7">WS2812</text>
<text x="110.1" y="146.7">C10</text>
<text x="125.2" y="146.5">U5</text>
<text x="110.1" y="151.9">0.1uF</text>
<text x="177.4" y="155.8">P13</text>
<text x="104.7" y="159.6">C11</text>
<text x="112.1" y="159.6">C12</text>
<text x="125.2" y="161.5">ITG3205</text>
<text x="104.7" y="163.3">0.1uF</text>
<text x="112.1" y="163.3">0.1uF</text>
<text x="59.9" y="168.9">P3</text>
<text x="89.8" y="170.8">P8</text>
<text x="177.4" y="168.9">HEADER5*2</text>
<text x="59.9" y="180.1">Header_4</text>
<text x="89.8" y="180.1">Header_3</text>
</g>
<g font-size="1.7" fill="#4c4c4c">
<text x="54.2" y="26.3">GND</text>
<text x="111.9" y="26.3">GND</text>
<text x="100.8" y="33.8">GND</text>
<text x="121.3" y="30.1">GND</text>
<text x="100.8" y="39.4">GND</text>
<text x="100.8" y="45">GND</text>
<text x="119.7" y="44">GND</text>
<text x="43.3" y="55.2">GND</text>
<text x="69.3" y="55.2">GND</text>
<text x="98.9" y="58.1">GND</text>
<text x="111.9" y="54.3">GND</text>
<text x="249.8" y="59.9">GND</text>
<text x="216.3" y="61.8">GND</text>
<text x="37.7" y="86.9">GND</text>
<text x="63.8" y="86.9">GND</text>
<text x="130.9" y="88.7">GND</text>
<text x="218.2" y="100.9">GND</text>
<text x="251.7" y="99">GND</text>
<text x="251.7" y="100.9">GND</text>
<text x="95.5" y="105.5">GND</text>
<text x="218.2" y="102.8">GND</text>
<text x="171.8" y="111.1">GND</text>
<text x="43.3" y="118.5">GND</text>
<text x="56.3" y="118.5">GND</text>
<text x="69.3" y="118.5">GND</text>
<text x="171.8" y="129.7">GND</text>
<text x="197.7" y="136.3">GND</text>
<text x="24.3" y="138.1">GND</text>
<text x="110.4" y="140.9">GND</text>
<text x="145.8" y="140.9">GND</text>
<text x="100.8" y="149.3">GND</text>
<text x="43.3" y="150.2">GND</text>
<text x="117.8" y="170.7">GND</text>
<text x="142" y="170.7">GND</text>
<text x="41.1" y="175.4">GND</text>
<text x="74.7" y="177.3">GND</text>
<text x="164.4" y="174.5">GND</text>
<text x="190.5" y="174.5">GND</text>
</g>
</svg>
